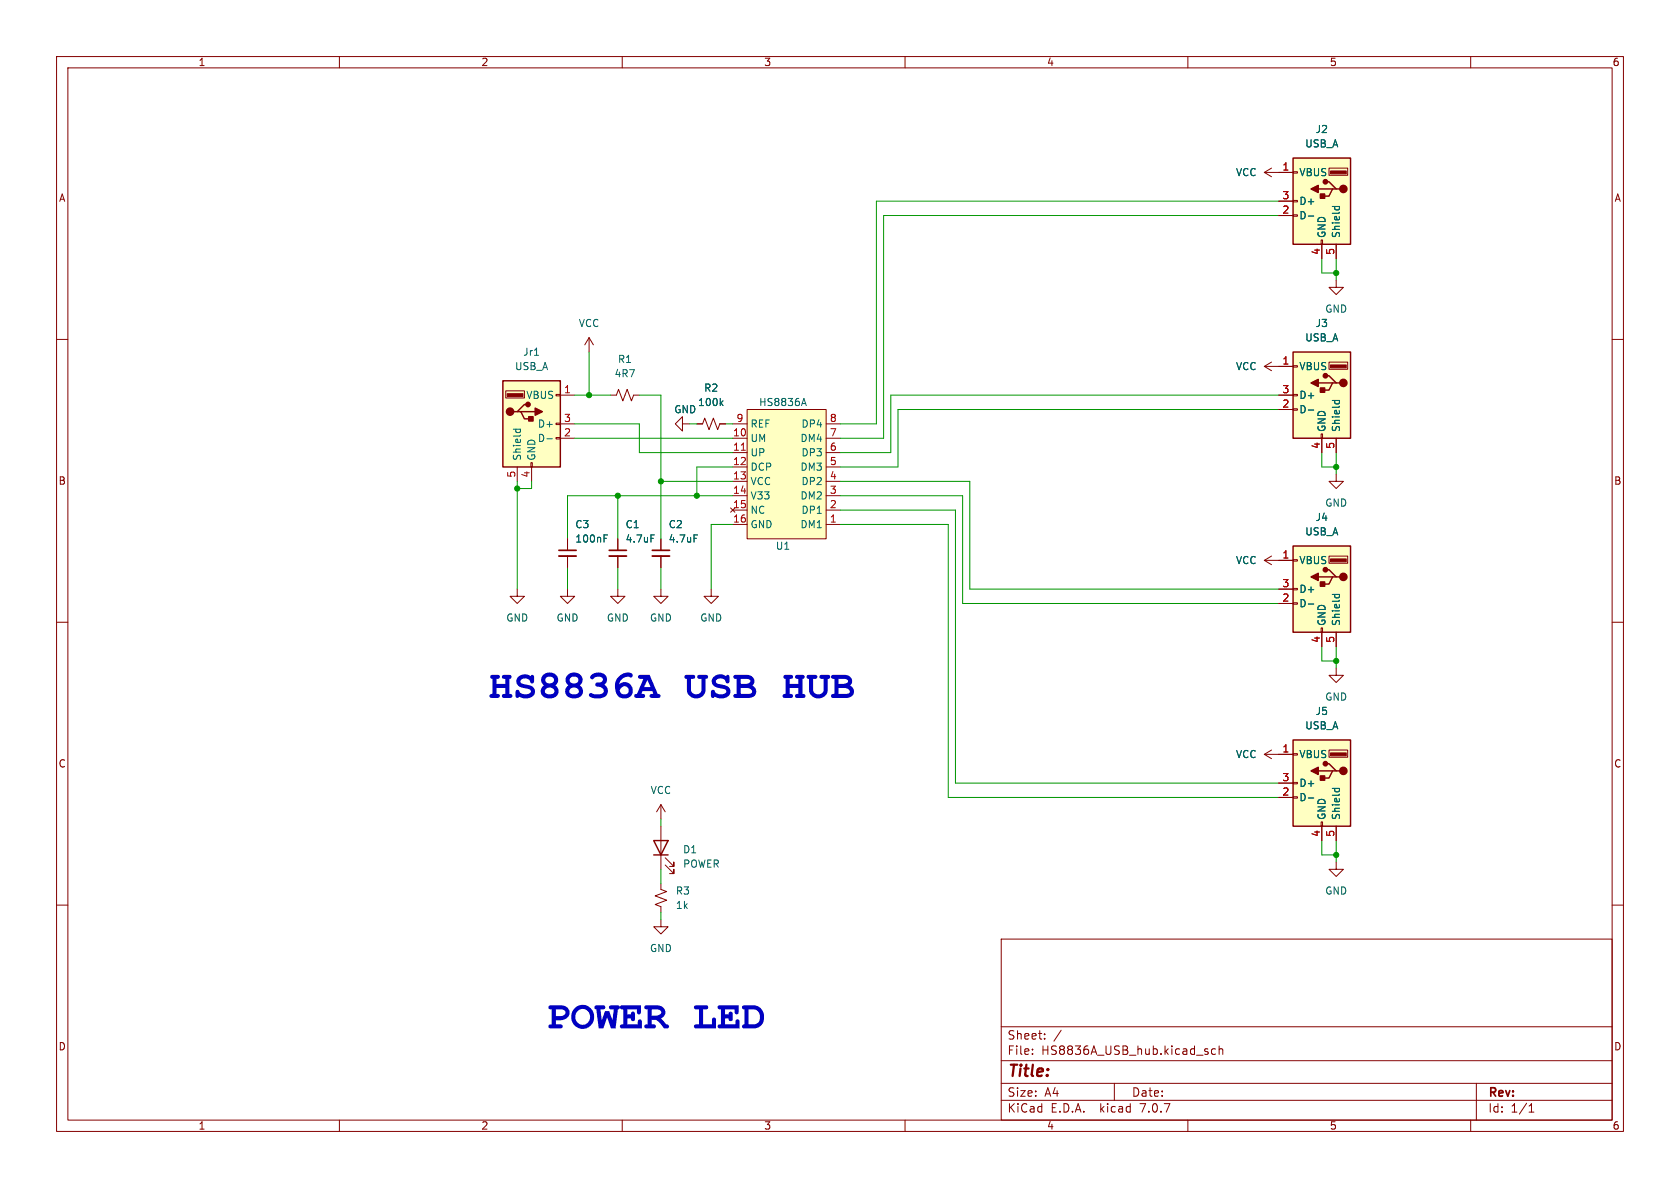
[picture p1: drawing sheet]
<svg xmlns="http://www.w3.org/2000/svg" width="297mm" height="210mm" viewBox="0 0 297 210" stroke-linecap="round" stroke-linejoin="round" font-family="sans-serif">
<g fill="none" stroke="#840000" stroke-width=".18">
<path d="M10 10h277v190h-277zM12 12h273v186h-273zM60 10v2M110 10v2M160 10v2M210 10v2M260 10v2M223.5 30.5h5.1M223.5 30.5l1.3 .7M224.8 29.7l-1.3 .8M226.1 38.1h2.5M226.1 35.6h2.5"/>
<path d="M228.6 38h.8v.2h-.8zM228.6 35.4h.8v.3h-.8zM228.6 30.4h.8v.2h-.8zM234.9 29.7h3.4v1.3h-3.4zM10 60h2M104.1 59.7l-.7 1.3M104.1 59.7v2.5M104.1 59.7l.8 1.3M233.6 42.4h.2v.8h-.2zM233.7 43.2v2.5M236.2 49.5v1.3h1.3l-1.3 1.3-1.3-1.3h1.3M236.2 43.2v2.5"/>
<path d="M285 60h2M89.4 69.1h3.3v1.3h-3.3zM98.3 77.3h.8v.3h-.8zM98.3 74.8h.8v.3h-.8zM98.3 69.7h.8v.3h-.8zM99.1 69.9h2.5M99.1 74.9h2.5M99.1 77.5h2.5M107.9 69.9h1.1l.3-1.1 .8 2.1 .8-2.1 .7 2.1 .4-1h1M120.6 74.9v-1.2l-1.2 1.2 1.2 1.3v-1.3h1.3M123.2 74.9h1l.4-1 .7 2 .8-2 .8 2 .4-1h1M129.5 74.9h2.6"/>
<path d="M129.5 77.5h2.6M132.1 72.4h13.9v22.9h-13.9zM146 74.9h2.6M146 77.5h2.6M223.5 64.8h5.1M223.5 64.8l1.3 .7M224.8 64l-1.3 .8M226.1 72.4h2.5M226.1 69.9h2.5M228.6 72.3h.8v.2h-.8zM228.6 69.7h.8v.3h-.8zM228.6 64.6h.8v.3h-.8z"/>
<path d="M233.6 76.7h.2v.8h-.2zM233.7 77.5v2.5M234.9 64h3.4v1.3h-3.4zM236.2 77.5v2.5M91.4 82.6v2.5M93.9 81.8h.2v.8h-.2zM94 82.6v2.5M100.3 95.3v2M100.3 98.3v2M109.2 95.3v2M109.2 98.3v2M116.8 95.3v2"/>
<path d="M116.8 98.3v2M129.5 92.7h2.6M129.5 80h2.6M129.5 82.6h2.6M129.5 85.1h2.6M129.5 87.6h2.6M129.5 90.2h2.6M146 92.7h2.6M146 80h2.6M146 82.6h2.6M146 85.1h2.6M146 87.6h2.6"/>
<path d="M146 90.2h2.6M223.5 99.1h5.1M223.5 99.1l1.3 .7M224.8 98.3l-1.3 .8M228.6 98.9h.8v.3h-.8zM234.9 98.3h3.4v1.3h-3.4zM236.2 83.8v1.3h1.3l-1.3 1.3-1.3-1.3h1.3M10 110h2M91.4 104.1v1.3h1.3l-1.3 1.3-1.2-1.3h1.2M100.3 104.1v1.3h1.3l-1.3 1.3-1.2-1.3h1.2M109.2 104.1v1.3h1.3l-1.3 1.3-1.3-1.3h1.3M116.8 104.1v1.3h1.3l-1.3 1.3-1.2-1.3h1.2"/>
<path d="M125.7 104.1v1.3h1.3l-1.3 1.3-1.2-1.3h1.2M226.1 106.7h2.5M226.1 104.1h2.5M228.6 106.6h.8v.2h-.8zM228.6 104h.8v.3h-.8zM233.6 111h.2v.8h-.2zM233.7 111.8v2.5M236.2 118.1v1.3h1.3l-1.3 1.3-1.3-1.3h1.3M236.2 111.8v2.5M285 110h2M223.5 133.4l1.3 .7M223.5 133.4h5.1"/>
<path d="M224.8 132.6l-1.3 .8M226.1 138.4h2.5M228.6 138.3h.8v.3h-.8zM228.6 133.2h.8v.3h-.8zM234.9 132.6h3.4v1.3h-3.4zM10 160h2M116.8 156.2v1l1.1 .4-2.1 .8 2.1 .7-2.1 .8 1 .4v1M116.8 142.2v2.6M116.8 146.1v7.6M116.8 142.2l-.7 1.3M116.8 142.2l.8 1.3M117.6 152.9l1.5 1.5v-.7v.7h-.7"/>
<path d="M117.6 151.6l1.5 1.6v-.8v.8h-.7M226.1 141h2.5M228.6 140.8h.8v.3h-.8zM233.6 145.3h.2v.8h-.2zM233.7 146.1v2.5M236.2 152.4v1.3h1.3l-1.3 1.2-1.3-1.2h1.3M236.2 146.1v2.5M285 160h2M116.8 162.6v1.2h1.3l-1.3 1.3-1.2-1.3h1.2M177 166h108v32h-108zM60 198v2M110 198v2"/>
<path d="M160 198v2M177 194.5h108M177 191.5h108M177 187.5h108M177 181.5h108M182.5 186.3v.1M182.5 185.5v.1M184.7 183.6v.1M184.7 182.8v.1M187.6 182.1l-1.3 2M197 191.5v3M210 198v2"/>
<path d="M213.5 186v.3M214.9 185.5l-.4-.1-.3 .3v.4l.1 .2h.6M215.5 185.5l.2-.1 .4 .1 .1 .9M215.5 184.9v1.5M260 198v2M261 191.5v6.5M270.3 196.6h.9M270.3 195.5l.4-.4v1.5"/>
</g>
<path d="M98.8 98.3h3.1M107.7 98.3h3M115.3 98.3h3.1" fill="none" stroke="#840000" stroke-width=".33"/>
<path d="M98.8 97.3h3.1M107.7 97.3h3M115.3 97.3h3.1" fill="none" stroke="#840000" stroke-width=".3"/>
<g fill="none" stroke="#006464" stroke-width=".18">
<path d="M231.3 38.2h1M235.5 36.5h1.3M236 36.5v.4M236.7 36.5l.1 .4M90.7 75.9h1.3M91.2 75.9v.3M92 75.9v.3M94.5 62.8h.7M96.7 77.6h.9M127.5 71.2l.3 .5M127.8 70.9l-.5 .4M141.8 71.3h.6"/>
<path d="M142.1 70.4l.4 1.3M231.3 72.5h1M235.5 70.8h1.3M236 70.8v.4M236.7 70.8l.1 .4M106.8 95.2h.4M106.8 94.6h.6M115.1 94.6h.6M122.7 94.6h.6M231.3 106.8h1M235.5 105.1h1.3M236 105.1v.3"/>
<path d="M236.7 105.1l.1 .3M235.5 139.4h1.3M236 139.4v.3M236.7 139.4l.1 .3M231.3 141.1h1"/>
</g>
<g fill="#ffffc2" stroke="#ffffc2" stroke-width=".18">
<path d="M228.6 96.5h10.2v15.3h-10.2z"/>
<path d="M228.6 27.9h10.2v15.3h-10.2z"/>
<path d="M228.6 130.8h10.2v15.3h-10.2z"/>
<path d="M228.6 62.2h10.2v15.3h-10.2z"/>
<path d="M132.1 72.4h13.9v22.9h-13.9z"/>
<path d="M88.9 67.3h10.2v15.3h-10.2z"/>
</g>
<g fill="none" stroke="#840000" stroke-width=".25">
<path d="M228.6 27.9h10.2v15.3h-10.2zM233 33.4h2.6M234.3 32.1h.6l1.3 1.3h.7M236.2 33.4h-.6l-.7 1.3h-1.2M88.9 67.3h10.2v15.3h-10.2zM91.4 72.8h.7l.6 1.2h1.3M92.1 72.8h2.5M93.3 71.5h-.6l-1.3 1.3h-.6M228.6 62.2h10.2v15.3h-10.2zM233 67.7h2.6M234.3 66.4h.6l1.3 1.3h.7M236.2 67.7h-.6l-.7 1.3h-1.2"/>
<path d="M228.6 96.5h10.2v15.3h-10.2zM233 102h2.6M234.3 100.7h.6l1.3 1.3h.7M236.2 102h-.6l-.7 1.3h-1.2M228.6 130.8h10.2v15.3h-10.2zM233 136.3h2.6M234.3 135h.6l1.3 1.3h.7M236.2 136.3h-.6l-.7 1.2h-1.2M115.6 148.6h2.5l-1.3 2.5zM115.6 151.1h2.5"/>
</g>
<g fill="#840000" stroke="#840000" stroke-width=".25">
<path d="M231.8 102l1.2-.7v1.3z"/>
<path d="M233.4 102.9h.8v.7h-.8z"/>
<path d="M231.8 33.4l1.2-.6v1.2z"/>
<path d="M233.4 34.3h.8v.8h-.8z"/>
<path d="M231.8 136.3l1.2-.7v1.3z"/>
<path d="M233.4 137.2h.8v.7h-.8z"/>
<path d="M231.8 67.7l1.2-.6v1.2z"/>
<path d="M233.4 68.6h.8v.7h-.8z"/>
<path d="M94.6 72.1l1.3 .7-1.3 .6z"/>
<path d="M93.5 73.7h.7v.7h-.7z"/>
<circle cx="237.5" cy="102" r=".63"/>
<circle cx="234.3" cy="100.7" r=".38"/>
<circle cx="237.5" cy="33.4" r=".63"/>
<circle cx="234.3" cy="32.1" r=".38"/>
<circle cx="237.5" cy="136.3" r=".63"/>
<circle cx="234.3" cy="135" r=".38"/>
<circle cx="237.5" cy="67.7" r=".63"/>
<circle cx="234.3" cy="66.4" r=".38"/>
<circle cx="90.2" cy="72.8" r=".63"/>
<circle cx="93.3" cy="71.5" r=".38"/>
</g>
<g fill="#840000" stroke="#840000" stroke-width=".18">
<path d="M235.2 98.8h2.8v.5h-2.8z"/>
<path d="M235.2 30.2h2.8v.5h-2.8z"/>
<path d="M235.2 133.1h2.8v.5h-2.8z"/>
<path d="M235.2 64.5h2.8v.5h-2.8z"/>
<path d="M89.7 69.6h2.8v.5h-2.8z"/>
</g>
<path d="M131.1 79.6h.7" fill="none" stroke="#a90000" stroke-width=".18"/>
<g fill="none" stroke="#009600" stroke-width=".18">
<path d="M226.1 38.1h-69.9v39.4h-7.6M226.1 35.6h-71.2v39.3h-6.3M233.7 45.7v2.6h2.5M236.2 45.7v3.8M101.6 69.9h6.3M101.6 74.9h11.4v5.1h16.5M101.6 77.5h27.9M104.1 62.2v7.7M113 69.9h3.8v25.4M121.9 74.9h1.3M128.3 74.9h1.2M226.1 72.4h-67.4v10.2h-10.1"/>
<path d="M226.1 69.9h-68.6v10.1h-8.9M91.4 85.1v19M94 85.1v1.3h-2.6M109.2 87.6v7.7M116.8 85.1h12.7M129.5 87.6h-29.2v7.7M129.5 82.6h-6.3v5M129.5 92.7h-3.8v11.4M148.6 92.7h19v48.3h58.5M148.6 90.2h20.3v48.2h57.2M148.6 87.6h21.6v19.1h55.9M148.6 85.1h22.8v19h54.7"/>
<path d="M233.7 80v2.6h2.5M236.2 80v3.8M100.3 100.3v3.8M109.2 100.3v3.8M116.8 100.3v3.8M233.7 114.3v2.5h2.5M236.2 114.3v3.8M116.8 144.8v1.3M116.8 153.7v2.5M233.7 148.6v2.5h2.5M236.2 148.6v3.8M116.8 161.3v1.3"/>
</g>
<g fill="#009600" stroke="#009600" stroke-width=".18">
<circle cx="109.2" cy="87.6" r=".46"/>
<circle cx="236.2" cy="151.1" r=".46"/>
<circle cx="236.2" cy="82.6" r=".46"/>
<circle cx="236.2" cy="116.8" r=".46"/>
<circle cx="236.2" cy="48.3" r=".46"/>
<circle cx="104.1" cy="69.9" r=".46"/>
<circle cx="116.8" cy="85.1" r=".46"/>
<circle cx="123.2" cy="87.6" r=".46"/>
<circle cx="91.4" cy="86.4" r=".46"/>
</g>
<g font-size="7.2" fill="#0000c2">
<text x="86.4" y="124.3">HS8836A USB HUB</text>
<text x="96.5" y="182.7">POWERLED</text>
</g>
<text font-size="2.8" fill="#840000" x="178" y="190.9">Title:</text>
<g font-size="2.1" fill="#840000">
<text x="178" y="184">Sheet:</text>
<text x="178" y="186.7">File:</text>
<text x="184.1" y="186.7">HS8836A_USB_hub.kicad_sch</text>
<text x="178" y="196.9">KiCad</text>
<text x="178" y="194.1">Size:</text>
<text x="184.7" y="194.1">A4</text>
<text x="185.7" y="196.9">E.D.A.</text>
<text x="194.6" y="196.9">kicad</text>
<text x="200" y="194.1">Date:</text>
<text x="201.8" y="196.9">7.0.7</text>
<text x="263" y="194.3">Rev:</text>
<text x="263" y="196.9">Id:</text>
<text x="267.1" y="196.9">1/1</text>
</g>
<g font-size="1.8" fill="#840000">
<text x="35" y="11.9">1</text>
<text x="85" y="11.9">2</text>
<text x="135" y="11.9">3</text>
<text x="185" y="11.9">4</text>
<text x="235" y="11.9">5</text>
<text x="285" y="11.9">6</text>
<text x="10.3" y="35.9">A</text>
<text x="285.3" y="35.9">A</text>
<text x="10.3" y="85.9">B</text>
<text x="285.3" y="85.9">B</text>
<text x="10.3" y="135.9">C</text>
<text x="285.3" y="135.9">C</text>
<text x="10.3" y="185.9">D</text>
<text x="285.3" y="185.9">D</text>
<text x="35" y="199.9">1</text>
<text x="85" y="199.9">2</text>
<text x="135" y="199.9">3</text>
<text x="185" y="199.9">4</text>
<text x="235" y="199.9">5</text>
<text x="285" y="199.9">6</text>
</g>
<g font-size="1.8" fill="#006464">
<text x="232.5" y="23.7">J2</text>
<text x="230.6" y="26.3">USB_A</text>
<text x="218.4" y="31.3">VCC</text>
<text x="229.6" y="31.3">VBUS</text>
<text x="229.6" y="39">D-</text>
<text x="229.6" y="36.4">D+</text>
<text x="234.5" y="42.2" transform="rotate(-90 234.5 42.2)">GND</text>
<text x="237.1" y="42.2" transform="rotate(-90 237.1 42.2)">Shield</text>
<text x="102.2" y="58">VCC</text>
<text x="232.5" y="58">J3</text>
<text x="234.2" y="55.5">GND</text>
<text x="90.9" y="65.6">USB_A</text>
<text x="92.4" y="63.1">Jr1</text>
<text x="109.1" y="64.4">R1</text>
<text x="218.4" y="65.6">VCC</text>
<text x="229.6" y="65.6">VBUS</text>
<text x="230.6" y="60.6">USB_A</text>
<text x="92.9" y="70.7">VBUS</text>
<text x="108.5" y="66.9">4R7</text>
<text x="123.3" y="72">100k</text>
<text x="124.4" y="69.4">R2</text>
<text x="134.1" y="72">HS8836A</text>
<text x="229.6" y="70.7">D+</text>
<text x="95" y="75.8">D+</text>
<text x="119.1" y="73.3">GND</text>
<text x="132.6" y="75.8">REF</text>
<text x="141.6" y="75.8">DP4</text>
<text x="229.6" y="73.3">D-</text>
<text x="234.5" y="76.5" transform="rotate(-90 234.5 76.5)">GND</text>
<text x="237.1" y="76.5" transform="rotate(-90 237.1 76.5)">Shield</text>
<text x="92.3" y="81.5" transform="rotate(-90 92.3 81.5)">Shield</text>
<text x="94.8" y="81.5" transform="rotate(-90 94.8 81.5)">GND</text>
<text x="95" y="78.3">D-</text>
<text x="132.6" y="78.3">UM</text>
<text x="132.6" y="80.9">UP</text>
<text x="132.6" y="83.4">DCP</text>
<text x="141.4" y="83.4">DM3</text>
<text x="141.4" y="78.3">DM4</text>
<text x="141.6" y="80.9">DP3</text>
<text x="132.6" y="86">VCC</text>
<text x="132.6" y="88.5">V33</text>
<text x="141.4" y="88.5">DM2</text>
<text x="141.6" y="86">DP2</text>
<text x="234.2" y="89.8">GND</text>
<text x="101.6" y="93.6">C3</text>
<text x="110.5" y="93.6">C1</text>
<text x="118.1" y="93.6">C2</text>
<text x="132.6" y="91">NC</text>
<text x="132.6" y="93.6">GND</text>
<text x="141.4" y="93.6">DM1</text>
<text x="141.6" y="91">DP1</text>
<text x="230.6" y="94.8">USB_A</text>
<text x="232.5" y="92.3">J4</text>
<text x="101.6" y="96.1">100nF</text>
<text x="110.5" y="96.1">4.7uF</text>
<text x="118.1" y="96.1">4.7uF</text>
<text x="137.1" y="97.4">U1</text>
<text x="218.4" y="99.9">VCC</text>
<text x="229.6" y="99.9">VBUS</text>
<text x="229.6" y="107.5">D-</text>
<text x="229.6" y="105">D+</text>
<text x="89.4" y="110.1">GND</text>
<text x="98.3" y="110.1">GND</text>
<text x="107.2" y="110.1">GND</text>
<text x="114.8" y="110.1">GND</text>
<text x="123.7" y="110.1">GND</text>
<text x="234.5" y="110.7" transform="rotate(-90 234.5 110.7)">GND</text>
<text x="237.1" y="110.7" transform="rotate(-90 237.1 110.7)">Shield</text>
<text x="234.2" y="124.1">GND</text>
<text x="230.6" y="129.1">USB_A</text>
<text x="232.5" y="126.6">J5</text>
<text x="218.4" y="134.2">VCC</text>
<text x="229.6" y="134.2">VBUS</text>
<text x="114.9" y="140.6">VCC</text>
<text x="229.6" y="141.8">D-</text>
<text x="229.6" y="139.3">D+</text>
<text x="234.5" y="145" transform="rotate(-90 234.5 145)">GND</text>
<text x="237.1" y="145" transform="rotate(-90 237.1 145)">Shield</text>
<text x="120.7" y="151">D1</text>
<text x="120.7" y="153.6">POWER</text>
<text x="119.4" y="158.3">R3</text>
<text x="119.4" y="160.9">1k</text>
<text x="234.2" y="158.3">GND</text>
<text x="114.8" y="168.5">GND</text>
</g>
<g font-size="1.8" fill="#a90000">
<text x="226.6" y="30.2">1</text>
<text x="226.6" y="35.3">3</text>
<text x="226.6" y="37.8">2</text>
<text x="233.4" y="45.2" transform="rotate(-90 233.4 45.2)">4</text>
<text x="236" y="45.2" transform="rotate(-90 236 45.2)">5</text>
<text x="226.6" y="64.5">1</text>
<text x="99.6" y="69.6">1</text>
<text x="226.6" y="69.6">3</text>
<text x="99.6" y="77.2">2</text>
<text x="99.6" y="74.7">3</text>
<text x="129.5" y="77.2">10</text>
<text x="130.1" y="74.7">9</text>
<text x="146.6" y="77.2">7</text>
<text x="146.6" y="74.7">8</text>
<text x="226.6" y="72.1">2</text>
<text x="129.5" y="79.8">11</text>
<text x="129.5" y="82.3">12</text>
<text x="146.6" y="82.3">5</text>
<text x="146.6" y="79.8">6</text>
<text x="233.4" y="79.4" transform="rotate(-90 233.4 79.4)">4</text>
<text x="236" y="79.4" transform="rotate(-90 236 79.4)">5</text>
<text x="91.2" y="84.5" transform="rotate(-90 91.2 84.5)">5</text>
<text x="93.7" y="84.5" transform="rotate(-90 93.7 84.5)">4</text>
<text x="129.5" y="84.8">13</text>
<text x="129.5" y="87.4">14</text>
<text x="129.5" y="89.9">15</text>
<text x="146.6" y="89.9">2</text>
<text x="146.6" y="87.4">3</text>
<text x="146.6" y="84.8">4</text>
<text x="129.5" y="92.5">16</text>
<text x="146.6" y="92.5">1</text>
<text x="226.6" y="98.8">1</text>
<text x="226.6" y="106.4">2</text>
<text x="226.6" y="103.9">3</text>
<text x="233.4" y="113.7" transform="rotate(-90 233.4 113.7)">4</text>
<text x="236" y="113.7" transform="rotate(-90 236 113.7)">5</text>
<text x="226.6" y="133.1">1</text>
<text x="226.6" y="140.7">2</text>
<text x="226.6" y="138.2">3</text>
<text x="233.4" y="148" transform="rotate(-90 233.4 148)">4</text>
<text x="236" y="148" transform="rotate(-90 236 148)">5</text>
</g>
</svg>
